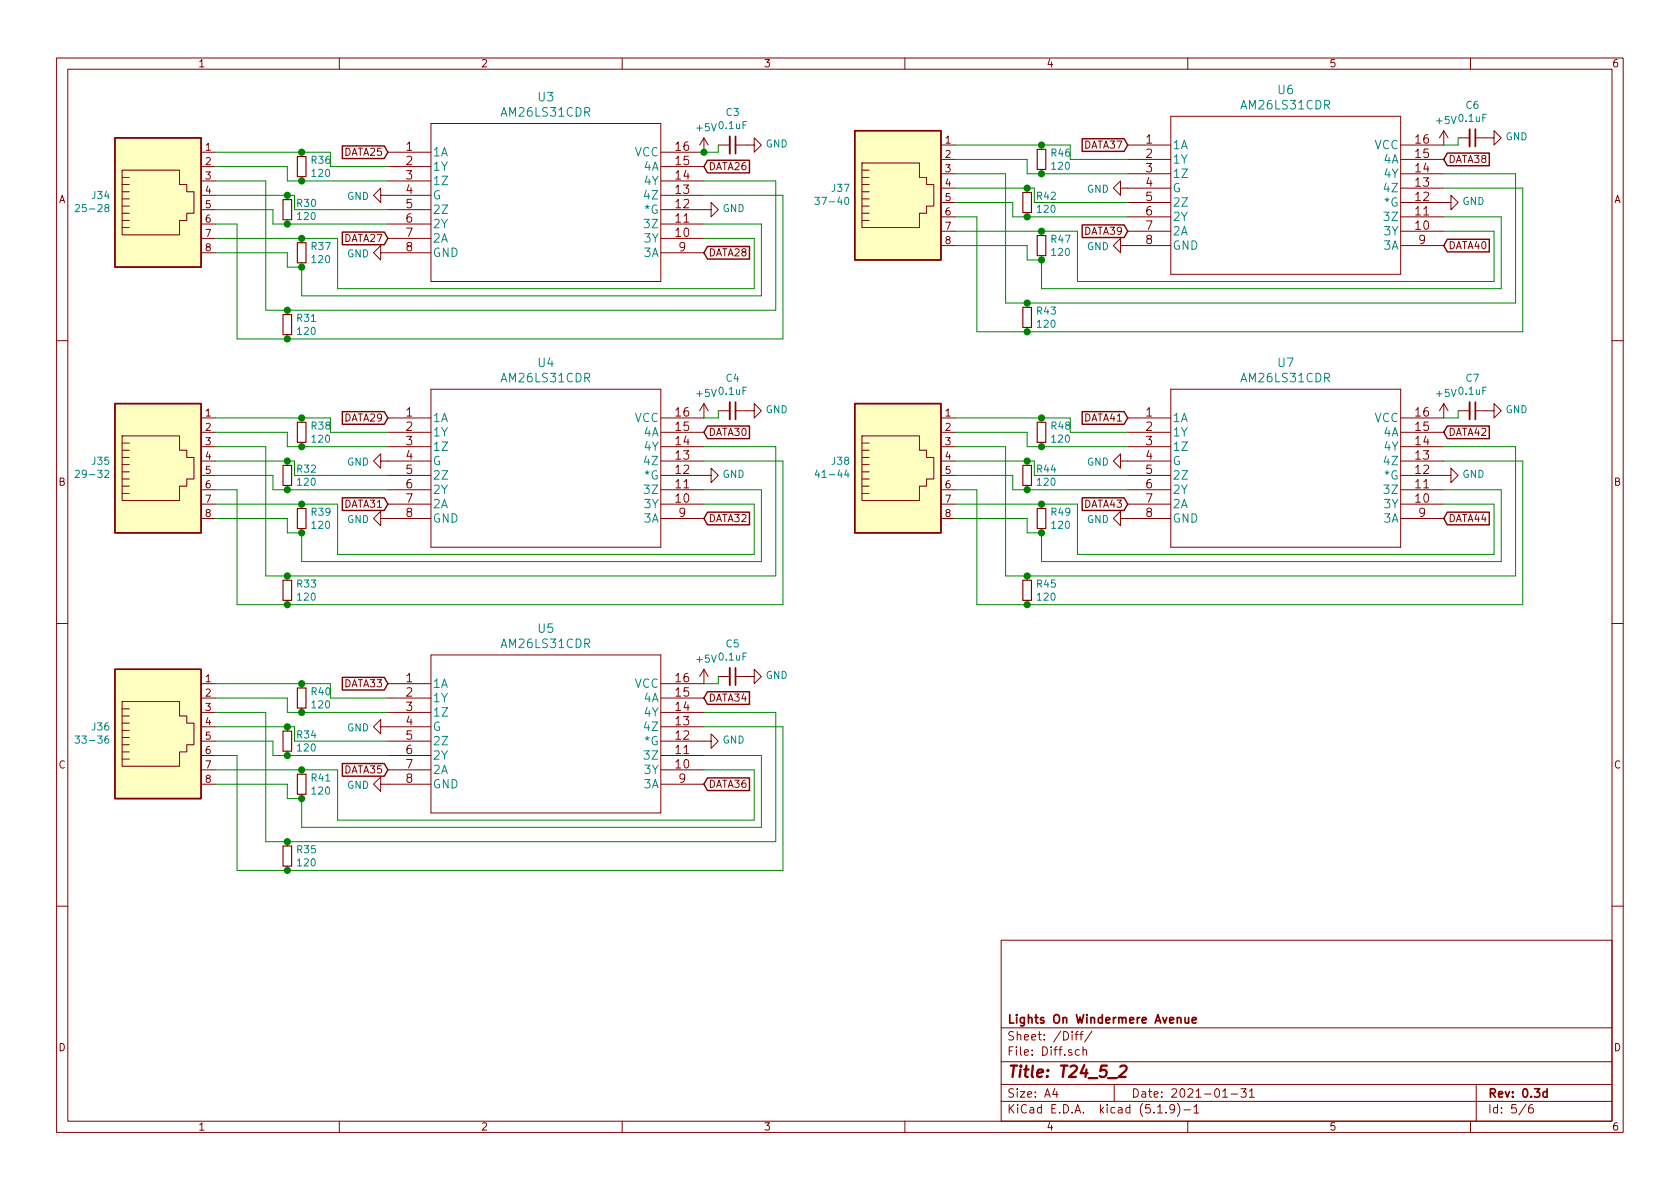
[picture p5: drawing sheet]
<svg xmlns="http://www.w3.org/2000/svg" width="297mm" height="210mm" viewBox="0 0 297 210" stroke-linecap="round" stroke-linejoin="round" font-family="sans-serif">
<g fill="none" stroke="#840000" stroke-width=".18">
<path d="M10 10.3h277v189.9h-277zM12 12.2h273v186.1h-273zM60 10.3v1.9M110 10.3v1.9M160 10.3v1.9M210 10.3v1.9M260 10.3v1.9M21.6 31.4h1.3M21.6 32.6h1.3M21.6 33.9h1.3M21.6 35.2h1.3M21.6 36.4h1.3"/>
<path d="M21.6 37.7h1.3M21.6 30.1h10.1v2.5h1.3v1.3h1.3v3.8h-1.3v1.3h-1.3v2.5h-10.1zM21.6 39h1.3M35.6 26.9h2.5M35.6 29.5h2.5M35.6 32h2.5M35.6 34.5h2.5M35.6 37.1h2.5M35.6 39.6h2.5M50.8 34.5v.8M50.8 38.9v.7M53.3 26.9v.8"/>
<path d="M53.3 31.2v.8M67.3 34.5v-1.2l-1.3 1.2 1.3 1.3v-1.3h8.9M68.6 26.9h7.6M68.6 29.5h7.6M68.6 32h7.6M68.6 37.1h7.6M68.6 39.6h7.6M76.2 21.8h40.6v28h-40.6zM116.8 37.1h8.9v-1.3l1.3 1.3-1.3 1.2v-1.2M116.8 29.5h7.7M116.8 32h7.7M116.8 34.5h7.7"/>
<path d="M116.8 39.6h7.7M124.5 24.4v2.5h-7.7M124.5 24.4l-.8 1.2M124.5 24.4l.7 1.2M127 25.6h2M130 25.6h3.3v-1.2l1.3 1.2-1.3 1.3v-1.3M152.4 30.1h1.3M152.4 31.4h1.3M152.4 32.6h1.3M152.4 33.9h1.3M152.4 35.2h1.3M152.4 36.4h1.3"/>
<path d="M152.4 28.8h10.2v2.6h1.2v1.2h1.3v3.8h-1.3v1.3h-1.2v2.6h-10.2zM152.4 37.7h1.3M152.4 39h1.3M166.4 25.6h2.5M166.4 28.2h2.5M166.4 30.7h2.5M166.4 33.3h2.5M166.4 35.8h2.5M166.4 38.3h2.5M181.6 33.3v.7M181.6 37.6v.7M184.1 25.6v.8"/>
<path d="M184.1 30v.7M198.1 33.3v-1.3l-1.3 1.3 1.3 1.2v-1.2h8.9M199.4 25.6h7.6M199.4 28.2h7.6M199.4 30.7h7.6M199.4 35.8h7.6M199.4 38.3h7.6M207 20.6h40.6v27.9h-40.6zM247.6 35.8h8.9v-1.3l1.3 1.3-1.3 1.3v-1.3M247.6 28.2h7.7M247.6 30.7h7.7M247.6 33.3h7.7"/>
<path d="M247.6 38.3h7.7M255.3 23.1v2.5h-7.7M255.3 23.1l-.8 1.3M255.3 23.1l.7 1.3M257.8 24.4h2M260.9 24.4h3.3v-1.3l1.2 1.3-1.2 1.2v-1.2M21.6 40.3h1.3M35.6 42.2h2.5M35.6 44.7h2.5M50.8 54.9v.7M50.8 59.2v.7M53.3 42.2v.7"/>
<path d="M53.3 46.5v.7M67.3 44.7v-1.3l-1.3 1.3 1.3 1.3v-1.3h8.9M68.6 42.2h7.6M116.8 42.2h7.7M116.8 44.7h7.7M166.4 40.9h2.5M166.4 43.4h2.5M181.6 53.6v.8M181.6 57.9v.8M184.1 40.9v.8M184.1 45.2v.8M198.1 43.4v-1.2l-1.3 1.2 1.3 1.3v-1.3h8.9"/>
<path d="M199.4 40.9h7.6M247.6 40.9h7.7M247.6 43.4h7.7M10 60.2h2M21.6 78.4h1.3M21.6 79.6h1.3M21.6 77.1h10.1v2.5h1.3v1.3h1.3v3.8h-1.3v1.3h-1.3v2.5h-10.1zM35.6 73.9h2.5M35.6 76.4h2.5M35.6 79h2.5M53.3 73.9v.8M53.3 78.2v.8"/>
<path d="M68.6 73.9h7.6M68.6 76.4h7.6M68.6 79h7.6M76.2 68.8h40.6v28h-40.6zM116.8 76.4h7.7M116.8 79h7.7M124.5 71.4v2.5h-7.7M124.5 71.4l-.8 1.2M124.5 71.4l.7 1.2M127 72.6h2M130 72.6h3.3v-1.2l1.3 1.2-1.3 1.3v-1.3M152.4 78.4h1.3"/>
<path d="M152.4 79.6h1.3M152.4 77.1h10.2v2.5h1.2v1.3h1.3v3.8h-1.3v1.3h-1.2v2.5h-10.2zM166.4 73.9h2.5M166.4 76.4h2.5M166.4 79h2.5M184.1 73.9v.8M184.1 78.2v.8M199.4 73.9h7.6M199.4 76.4h7.6M199.4 79h7.6M207 68.8h40.6v28h-40.6zM247.6 76.4h7.7"/>
<path d="M247.6 79h7.7M255.3 71.4v2.5h-7.7M255.3 71.4l-.8 1.2M255.3 71.4l.7 1.2M257.8 72.6h2M260.9 72.6h3.3v-1.2l1.2 1.2-1.2 1.3v-1.3M285 60.2h2M21.6 80.9h1.3M21.6 82.2h1.3M21.6 83.4h1.3M21.6 84.7h1.3M21.6 86h1.3"/>
<path d="M21.6 87.2h1.3M35.6 81.5h2.5M35.6 84.1h2.5M35.6 86.6h2.5M35.6 89.1h2.5M35.6 91.7h2.5M50.8 81.5v.8M50.8 85.8v.8M53.3 89.1v.8M53.3 93.5v.7M67.3 81.5v-1.2l-1.3 1.2 1.3 1.3v-1.3h8.9M67.3 91.7v-1.3l-1.3 1.3 1.3 1.3v-1.3h8.9"/>
<path d="M68.6 84.1h7.6M68.6 86.6h7.6M68.6 89.1h7.6M116.8 84.1h8.9v-1.3l1.3 1.3-1.3 1.2v-1.2M116.8 81.5h7.7M116.8 86.6h7.7M116.8 89.1h7.7M116.8 91.7h7.7M152.4 80.9h1.3M152.4 82.2h1.3M152.4 83.4h1.3M152.4 84.7h1.3"/>
<path d="M152.4 86h1.3M152.4 87.2h1.3M166.4 81.5h2.5M166.4 84.1h2.5M166.4 86.6h2.5M166.4 89.1h2.5M166.4 91.7h2.5M181.6 81.5v.8M181.6 85.8v.8M184.1 89.1v.8M184.1 93.5v.7M198.1 91.7v-1.3l-1.3 1.3 1.3 1.3v-1.3h8.9"/>
<path d="M198.1 81.5v-1.2l-1.3 1.2 1.3 1.3v-1.3h8.9M199.4 84.1h7.6M199.4 86.6h7.6M199.4 89.1h7.6M247.6 84.1h8.9v-1.3l1.3 1.3-1.3 1.2v-1.2M247.6 81.5h7.7M247.6 86.6h7.7M247.6 89.1h7.7M247.6 91.7h7.7M10 110.3h2M50.8 101.8v.8M50.8 106.2v.7"/>
<path d="M76.2 115.8h40.6v28h-40.6zM124.5 118.4v2.5h-7.7M124.5 118.4l-.8 1.2M124.5 118.4l.7 1.2M127 119.6h2M130 119.6h3.3v-1.2l1.3 1.2-1.3 1.3v-1.3M181.6 101.8v.8M181.6 106.2v.7M285 110.3h2M21.6 125.3h1.3M21.6 126.6h1.3M21.6 127.9h1.3"/>
<path d="M21.6 129.2h1.3M21.6 130.4h1.3M21.6 131.7h1.3M21.6 124.1h10.1v2.5h1.3v1.3h1.3v3.8h-1.3v1.3h-1.3v2.5h-10.1zM21.6 133h1.3M21.6 134.2h1.3M35.6 120.9h2.5M35.6 123.4h2.5M35.6 126h2.5M35.6 128.5h2.5M35.6 131.1h2.5M35.6 133.6h2.5"/>
<path d="M35.6 136.1h2.5M35.6 138.7h2.5M50.8 128.5v.8M50.8 132.8v.8M53.3 120.9v.8M53.3 125.2v.8M53.3 136.1v.8M67.3 128.5v-1.3l-1.3 1.3 1.3 1.3v-1.3h8.9M67.3 138.7v-1.3l-1.3 1.3 1.3 1.2v-1.2h8.9M68.6 120.9h7.6M68.6 123.4h7.6M68.6 126h7.6"/>
<path d="M68.6 131.1h7.6M68.6 133.6h7.6M68.6 136.1h7.6M116.8 131.1h8.9v-1.3l1.3 1.3-1.3 1.2v-1.2M116.8 123.4h7.7M116.8 126h7.7M116.8 128.5h7.7M116.8 133.6h7.7M116.8 136.1h7.7M116.8 138.7h7.7M50.8 148.8v.8M50.8 153.2v.7"/>
<path d="M53.3 140.5v.7M10 160.2h2M177 166.3h108v32h-108zM285 160.2h2M60 198.3v1.9M110 198.3v1.9M160 198.3v1.9M177 194.8h108M177 191.8h108M177 187.8h108M177 181.8h108M186.5 192.5l-.4 1h1"/>
<path d="M186.8 193v1M190.1 182.9h.5M190.6 182.4l-.3 .2v1.3M190.8 185.7l-.4-.1-.3 .3 .1 .6 .2 .1 .4-.1M190.9 182.9h.6M191.5 185.7l.2-.1 .3 .1 .1 .9M191.5 182.4l-.3 .1-.1 .1v1.3M191.5 185.1v1.5M193.1 182.3l-1.3 2M197 191.8v3M204.7 196.8h.8M206.2 196.7v.1"/>
<path d="M207.7 196l-.1 .1a.48 .48 0 0 1-.6 .1l-.2-.2 .2-.6a.48 .48 0 0 1 .6 .1 1.27 1.27 0 0 1-.2 1.2l-.4 .1M208.2 195.1a1.71 1.71 0 0 1 0 2.3M209.3 196.3h1.2M210 198.3v1.9M211.1 195.8l.4-.5v1.5M211.1 196.8h.9M216.2 193l.4-.5v1.5M216.2 194h.8M217.7 193.5h1.1M219.4 192.5h.9l-.5 .6 .5 .1v.7l-.3 .1-.6-.1M220.9 193l.4-.5v1.5M220.9 194h.9"/>
<path d="M260 198.3v1.9M261 191.8v6.5M269.8 195.2l-1.2 2M271 195.3a.62 .62 0 0 0-.7 .7v.7l.3 .1 .4-.1 .1-.5-.1-.2-.4-.1-.3 .3"/>
</g>
<path d="M130 24.1v3.1M260.9 22.9v3M130 71.1v3.1M260.9 71.1v3.1M130 118.1v3.1M209.5 179.9l.1 .9 .4 .1 .2-.1M210.2 179.9v1M210.8 180.4l.7-.1v-.3l-.5-.1-.2 .2 .1 .7h.6M273.5 193.1l-.4-.1-.3 .3 .1 .6 .2 .1 .4-.1M273.5 192.5v1.5" fill="none" stroke="#840000" stroke-width=".3"/>
<path d="M198.1 188.6l.3-.2h.5l.2 .2 .1 .4-.1 .3-1.3 1.1h1.2" fill="none" stroke="#840000" stroke-width=".41"/>
<g fill="none" stroke="#840000" stroke-width=".2">
<path d="M50 35.3h1.6v3.6h-1.6zM52.6 27.7h1.5v3.5h-1.5zM180.8 34h1.6v3.6h-1.6zM183.4 26.4h1.5v3.6h-1.5zM50 55.6h1.6v3.6h-1.6zM52.6 42.9h1.5v3.6h-1.5zM180.8 54.4h1.6v3.5h-1.6zM183.4 41.7h1.5v3.5h-1.5zM52.6 74.7h1.5v3.5h-1.5zM183.4 74.7h1.5v3.5h-1.5zM50 82.3h1.6v3.5h-1.6zM52.6 89.9h1.5v3.6h-1.5z"/>
<path d="M180.8 82.3h1.6v3.5h-1.6zM183.4 89.9h1.5v3.6h-1.5zM50 102.6h1.6v3.6h-1.6zM180.8 102.6h1.6v3.6h-1.6zM50 129.3h1.6v3.5h-1.6zM52.6 136.9h1.5v3.6h-1.5zM52.6 121.7h1.5v3.5h-1.5zM50 149.6h1.6v3.6h-1.6z"/>
</g>
<g fill="#ffffc2" stroke="#ffffc2" stroke-width=".18">
<path d="M151.1 71.4h15.3v22.8h-15.3z"/>
<path d="M20.3 71.4h15.3v22.8h-15.3z"/>
<path d="M151.1 23.1h15.3v22.9h-15.3z"/>
<path d="M20.3 118.4h15.3v22.8h-15.3z"/>
<path d="M20.3 24.4h15.3v22.8h-15.3z"/>
</g>
<g fill="none" stroke="#840000" stroke-width=".25">
<path d="M20.3 24.4h15.3v22.8h-15.3zM60.5 25.8h7.4l.7 1.1-.7 1.1h-7.4zM125.1 28.3h7.4v2.3h-7.4l-.6-1.1zM151.1 23.1h15.3v22.9h-15.3zM191.3 39.8h7.5l.6 1.1-.6 1.1h-7.5zM191.3 24.5h7.5l.6 1.1-.6 1.2h-7.5zM255.9 27.1h7.4v2.2h-7.4l-.6-1.1zM60.5 41h7.4l.7 1.2-.7 1.1h-7.4zM125.1 43.6h7.4v2.2h-7.4l-.6-1.1zM255.9 42.3h7.4v2.2h-7.4l-.6-1.1zM20.3 71.4h15.3v22.8h-15.3zM60.5 72.8h7.4l.7 1.1-.7 1.1h-7.4z"/>
<path d="M125.1 75.3h7.4v2.3h-7.4l-.6-1.2zM151.1 71.4h15.3v22.8h-15.3zM191.3 72.8h7.5l.6 1.1-.6 1.1h-7.5zM255.9 75.3h7.4v2.3h-7.4l-.6-1.2zM60.5 88h7.4l.7 1.1-.7 1.2h-7.4zM125.1 90.6h7.4v2.2h-7.4l-.6-1.1zM191.3 88h7.5l.6 1.1-.6 1.2h-7.5zM255.9 90.6h7.4v2.2h-7.4l-.6-1.1zM20.3 118.4h15.3v22.8h-15.3zM60.5 119.8h7.4l.7 1.1-.7 1.1h-7.4zM60.5 135h7.4l.7 1.1-.7 1.2h-7.4zM125.1 122.3h7.4v2.3h-7.4l-.6-1.2z"/>
<path d="M125.1 137.6h7.4v2.2h-7.4l-.6-1.1z"/>
</g>
<path d="M13.3 36.3l.5-.1 .2 .3v.2l-.7 .7h.7M18.8 36.7l-.2-.1v-.3l.4-.1 .2 .1v.3l-.6 .2-.1 .2v.2l.3 .2h.2l.3-.2-.1-.4-.2-.1M144.1 34.9h.8l-.5 .5 .4 .1v.6l-.5 .1-.2-.2M149.5 35l.2-.1a.69 .69 0 0 1 .4 .6 .69 .69 0 0 1-.4 .7l-.2-.2-.1-.3zM13.3 83.3l.5-.1 .2 .3v.2l-.7 .7h.7M18.5 83.3l.5-.1 .3 .3-.1 .2-.7 .7h.8M144.4 83.1l-.3 .9h.8M149.7 83.1l-.3 .9h.7M13.3 130.1h.7l-.4 .5 .4 .2-.1 .6h-.4l-.2-.1M19.1 130.1l-.3 .1a.87 .87 0 0 0 0 1.2l.4-.1v-.5l-.4-.2-.3 .3" fill="none" stroke="#008484" stroke-width=".18"/>
<path d="M129 24.1v3.1M259.8 22.9v3M129 71.1v3.1M259.8 71.1v3.1M129 118.1v3.1" fill="none" stroke="#840000" stroke-width=".33"/>
<g fill="none" stroke="#008400" stroke-width=".18">
<path d="M38.1 32h8.9v22.9h90.2v-22.9h-12.7M38.1 26.9h20.3v2.6h10.2M38.1 29.5h12.7v2.5h17.8M38.1 37.1h10.2v2.5h20.3M38.1 34.5h14v2.6h16.5M124.5 34.5h13.9v25.4h-96.5v-20.3h-3.8M124.5 39.6h10.1v12.7h-81.3v-5.1h-2.5v-2.5h-12.7M127 25.6v1.3h-2.5M168.9 33.3h14v2.5h16.5M168.9 35.8h10.2v2.5h20.3M168.9 30.7h8.9v22.9h90.2v-22.9h-12.7M168.9 28.2h12.7v2.5h17.8"/>
<path d="M168.9 25.6h20.3v2.6h10.2M255.3 33.3h13.9v25.4h-96.5v-20.4h-3.8M255.3 38.3h10.1v12.7h-81.3v-5h-2.5v-2.6h-12.7M257.8 24.4v1.2h-2.5M38.1 42.2h21.6v8.8h73.6v-8.8h-8.8M168.9 40.9h21.6v8.9h73.7v-8.9h-8.9M38.1 73.9h20.3v2.5h10.2M38.1 79h8.9v22.8h90.2v-22.8h-12.7M38.1 76.4h12.7v2.6h17.8M127 72.6v1.3h-2.5M168.9 73.9h20.3v2.5h10.2M168.9 76.4h12.7v2.6h17.8"/>
<path d="M168.9 79h8.9v22.8h90.2v-22.8h-12.7M257.8 72.6v1.3h-2.5M38.1 84.1h10.2v2.5h20.3M38.1 81.5h14v2.6h16.5M38.1 89.1h21.6v8.9h73.6v-8.9h-8.8M124.5 81.5h13.9v25.4h-96.5v-20.3h-3.8M124.5 86.6h10.1v12.7h-81.3v-5.1h-2.5v-2.5h-12.7M168.9 84.1h10.2v2.5h20.3M168.9 89.1h21.6v8.9h73.7v-8.9h-8.9M168.9 81.5h14v2.6h16.5M255.3 86.6h10.1v12.7h-81.3v-5.1h-2.5v-2.5h-12.7M255.3 81.5h13.9v25.4h-96.5v-20.3h-3.8"/>
<path d="M127 119.6v1.3h-2.5M38.1 136.1h21.6v8.9h73.6v-8.9h-8.8M38.1 126h8.9v22.8h90.2v-22.8h-12.7M38.1 123.4h12.7v2.6h17.8M38.1 128.5h14v2.6h16.5M38.1 131.1h10.2v2.5h20.3M38.1 120.9h20.3v2.5h10.2M124.5 128.5h13.9v25.4h-96.5v-20.3h-3.8M124.5 133.6h10.1v12.7h-81.3v-5.1h-2.5v-2.5h-12.7"/>
</g>
<g fill="#008400" stroke="#008400" stroke-width=".25">
<circle cx="50.8" cy="39.6" r=".51"/>
<circle cx="50.8" cy="106.9" r=".51"/>
<circle cx="124.5" cy="26.9" r=".51"/>
<circle cx="50.8" cy="101.8" r=".51"/>
<circle cx="181.6" cy="38.3" r=".51"/>
<circle cx="181.6" cy="33.3" r=".51"/>
<circle cx="181.6" cy="101.8" r=".51"/>
<circle cx="53.3" cy="89.1" r=".51"/>
<circle cx="50.8" cy="128.5" r=".51"/>
<circle cx="50.8" cy="34.5" r=".51"/>
<circle cx="50.8" cy="148.8" r=".51"/>
<circle cx="50.8" cy="133.6" r=".51"/>
<circle cx="50.8" cy="153.9" r=".51"/>
<circle cx="53.3" cy="126" r=".51"/>
<circle cx="53.3" cy="120.9" r=".51"/>
<circle cx="53.3" cy="136.1" r=".51"/>
<circle cx="53.3" cy="141.2" r=".51"/>
<circle cx="181.6" cy="53.6" r=".51"/>
<circle cx="50.8" cy="54.9" r=".51"/>
<circle cx="181.6" cy="86.6" r=".51"/>
<circle cx="184.2" cy="79" r=".51"/>
<circle cx="184.2" cy="73.9" r=".51"/>
<circle cx="181.6" cy="81.5" r=".51"/>
<circle cx="50.8" cy="81.5" r=".51"/>
<circle cx="53.3" cy="42.2" r=".51"/>
<circle cx="184.2" cy="94.2" r=".51"/>
<circle cx="53.3" cy="47.2" r=".51"/>
<circle cx="50.8" cy="86.6" r=".51"/>
<circle cx="184.2" cy="89.1" r=".51"/>
<circle cx="184.2" cy="30.7" r=".51"/>
<circle cx="181.6" cy="58.7" r=".51"/>
<circle cx="53.3" cy="79" r=".51"/>
<circle cx="53.3" cy="73.9" r=".51"/>
<circle cx="184.2" cy="40.9" r=".51"/>
<circle cx="184.2" cy="46" r=".51"/>
<circle cx="53.3" cy="26.9" r=".51"/>
<circle cx="53.3" cy="94.2" r=".51"/>
<circle cx="50.8" cy="59.9" r=".51"/>
<circle cx="53.3" cy="32" r=".51"/>
<circle cx="184.2" cy="25.6" r=".51"/>
<circle cx="181.6" cy="106.9" r=".51"/>
</g>
<text font-size="2.8" fill="#840000" x="178" y="190.5">Title: T24_5_2</text>
<g font-size="2.1" fill="#008484">
<text x="95.2" y="17.9">U3</text>
<text x="226" y="16.7">U6</text>
<text x="88.8" y="20.6">AM26LS31CDR</text>
<text x="219.7" y="19.3">AM26LS31CDR</text>
<text x="76.5" y="27.7">1A</text>
<text x="112.2" y="27.7">VCC</text>
<text x="207.3" y="26.4">1A</text>
<text x="207.3" y="28.9">1Y</text>
<text x="243" y="26.4">VCC</text>
<text x="244.7" y="28.9">4A</text>
<text x="76.5" y="30.2">1Y</text>
<text x="76.5" y="32.7">1Z</text>
<text x="76.5" y="35.3">G</text>
<text x="113.9" y="30.2">4A</text>
<text x="114" y="32.7">4Y</text>
<text x="114.1" y="35.3">4Z</text>
<text x="207.3" y="31.5">1Z</text>
<text x="207.3" y="34">G</text>
<text x="244.9" y="31.5">4Y</text>
<text x="245" y="34">4Z</text>
<text x="76.5" y="37.8">2Z</text>
<text x="76.5" y="40.4">2Y</text>
<text x="114.1" y="40.4">3Z</text>
<text x="114.1" y="37.8">*G</text>
<text x="207.3" y="36.5">2Z</text>
<text x="207.3" y="39.1">2Y</text>
<text x="207.3" y="41.6">2A</text>
<text x="244.9" y="41.6">3Y</text>
<text x="245" y="39.1">3Z</text>
<text x="245" y="36.5">*G</text>
<text x="76.5" y="42.9">2A</text>
<text x="76.5" y="45.4">GND</text>
<text x="113.9" y="45.4">3A</text>
<text x="114" y="42.9">3Y</text>
<text x="207.3" y="44.2">GND</text>
<text x="244.7" y="44.2">3A</text>
<text x="95.2" y="64.9">U4</text>
<text x="226" y="64.9">U7</text>
<text x="88.8" y="67.6">AM26LS31CDR</text>
<text x="219.7" y="67.6">AM26LS31CDR</text>
<text x="76.5" y="74.6">1A</text>
<text x="76.5" y="77.2">1Y</text>
<text x="112.2" y="74.6">VCC</text>
<text x="113.9" y="77.2">4A</text>
<text x="207.3" y="74.6">1A</text>
<text x="207.3" y="77.2">1Y</text>
<text x="243" y="74.6">VCC</text>
<text x="244.7" y="77.2">4A</text>
<text x="76.5" y="79.7">1Z</text>
<text x="76.5" y="82.3">G</text>
<text x="114" y="79.7">4Y</text>
<text x="114.1" y="82.3">4Z</text>
<text x="207.3" y="79.7">1Z</text>
<text x="207.3" y="82.3">G</text>
<text x="244.9" y="79.7">4Y</text>
<text x="245" y="82.3">4Z</text>
<text x="76.5" y="84.8">2Z</text>
<text x="76.5" y="87.3">2Y</text>
<text x="76.5" y="89.9">2A</text>
<text x="114" y="89.9">3Y</text>
<text x="114.1" y="87.3">3Z</text>
<text x="114.1" y="84.8">*G</text>
<text x="207.3" y="84.8">2Z</text>
<text x="207.3" y="87.3">2Y</text>
<text x="207.3" y="89.9">2A</text>
<text x="244.9" y="89.9">3Y</text>
<text x="245" y="87.3">3Z</text>
<text x="245" y="84.8">*G</text>
<text x="76.5" y="92.4">GND</text>
<text x="113.9" y="92.4">3A</text>
<text x="207.3" y="92.4">GND</text>
<text x="244.7" y="92.4">3A</text>
<text x="95.2" y="111.9">U5</text>
<text x="88.8" y="114.6">AM26LS31CDR</text>
<text x="76.5" y="121.6">1A</text>
<text x="76.5" y="124.2">1Y</text>
<text x="112.2" y="121.6">VCC</text>
<text x="113.9" y="124.2">4A</text>
<text x="76.5" y="126.7">1Z</text>
<text x="76.5" y="129.3">G</text>
<text x="76.5" y="131.8">2Z</text>
<text x="114" y="126.7">4Y</text>
<text x="114.1" y="131.8">*G</text>
<text x="114.1" y="129.3">4Z</text>
<text x="76.5" y="134.3">2Y</text>
<text x="76.5" y="136.9">2A</text>
<text x="114" y="136.9">3Y</text>
<text x="114.1" y="134.3">3Z</text>
<text x="76.5" y="139.4">GND</text>
<text x="113.9" y="139.4">3A</text>
</g>
<g font-size="2.1" fill="#840000">
<text x="71.8" y="26.7">1</text>
<text x="71.8" y="29.2">2</text>
<text x="119.5" y="29.2">15</text>
<text x="119.5" y="26.7">16</text>
<text x="202.6" y="25.4">1</text>
<text x="202.6" y="27.9">2</text>
<text x="250.3" y="27.9">15</text>
<text x="250.3" y="25.4">16</text>
<text x="71.8" y="31.7">3</text>
<text x="71.8" y="34.3">4</text>
<text x="119.5" y="34.3">13</text>
<text x="119.5" y="31.7">14</text>
<text x="202.6" y="30.5">3</text>
<text x="202.6" y="33">4</text>
<text x="202.6" y="35.6">5</text>
<text x="250.3" y="35.6">12</text>
<text x="250.3" y="33">13</text>
<text x="250.3" y="30.5">14</text>
<text x="71.8" y="36.8">5</text>
<text x="71.8" y="39.4">6</text>
<text x="71.8" y="41.9">7</text>
<text x="119.5" y="41.9">10</text>
<text x="119.5" y="39.4">11</text>
<text x="119.5" y="36.8">12</text>
<text x="202.6" y="38.1">6</text>
<text x="202.6" y="40.6">7</text>
<text x="250.3" y="40.6">10</text>
<text x="250.3" y="38.1">11</text>
<text x="71.8" y="44.4">8</text>
<text x="120.1" y="44.4">9</text>
<text x="202.6" y="43.2">8</text>
<text x="250.9" y="43.2">9</text>
<text x="71.8" y="73.7">1</text>
<text x="71.8" y="76.2">2</text>
<text x="119.5" y="76.2">15</text>
<text x="119.5" y="73.7">16</text>
<text x="202.6" y="73.7">1</text>
<text x="202.6" y="76.2">2</text>
<text x="250.3" y="76.2">15</text>
<text x="250.3" y="73.7">16</text>
<text x="71.8" y="78.7">3</text>
<text x="71.8" y="81.3">4</text>
<text x="71.8" y="83.8">5</text>
<text x="119.5" y="83.8">12</text>
<text x="119.5" y="81.3">13</text>
<text x="119.5" y="78.7">14</text>
<text x="202.6" y="78.7">3</text>
<text x="202.6" y="81.3">4</text>
<text x="202.6" y="83.8">5</text>
<text x="250.3" y="83.8">12</text>
<text x="250.3" y="81.3">13</text>
<text x="250.3" y="78.7">14</text>
<text x="71.8" y="86.4">6</text>
<text x="71.8" y="88.9">7</text>
<text x="119.5" y="88.9">10</text>
<text x="119.5" y="86.4">11</text>
<text x="202.6" y="86.4">6</text>
<text x="202.6" y="88.9">7</text>
<text x="250.3" y="88.9">10</text>
<text x="250.3" y="86.4">11</text>
<text x="71.8" y="91.4">8</text>
<text x="120.1" y="91.4">9</text>
<text x="202.6" y="91.4">8</text>
<text x="250.9" y="91.4">9</text>
<text x="71.8" y="120.6">1</text>
<text x="71.8" y="123.2">2</text>
<text x="71.8" y="125.7">3</text>
<text x="119.5" y="125.7">14</text>
<text x="119.5" y="123.2">15</text>
<text x="119.5" y="120.6">16</text>
<text x="71.8" y="128.3">4</text>
<text x="71.8" y="130.8">5</text>
<text x="119.5" y="130.8">12</text>
<text x="119.5" y="128.3">13</text>
<text x="71.8" y="133.3">6</text>
<text x="71.8" y="135.9">7</text>
<text x="119.5" y="135.9">10</text>
<text x="119.5" y="133.3">11</text>
<text x="71.8" y="138.4">8</text>
<text x="120.1" y="138.4">9</text>
<text x="178" y="184">Sheet: /Diff/</text>
<text x="178" y="181">Lights On Windermere Avenue</text>
<text x="178" y="186.7">File: Diff.sch</text>
<text x="178" y="196.9">KiCad E.D.A. kicad (5.1.9)-1</text>
<text x="178" y="194.1">Size: A4</text>
<text x="200" y="194.1">Date: 2021-01-31</text>
<text x="263" y="194.1">Rev: 0.3d</text>
<text x="263" y="196.9">Id: 5/6</text>
</g>
<g font-size="1.8" fill="#840000">
<text x="35" y="11.9">1</text>
<text x="85" y="11.9">2</text>
<text x="135" y="11.9">3</text>
<text x="185" y="11.9">4</text>
<text x="235" y="11.9">5</text>
<text x="285" y="11.9">6</text>
<text x="36.3" y="26.7">1</text>
<text x="36.3" y="29.2">2</text>
<text x="60.9" y="27.6">DATA25</text>
<text x="167.2" y="25.4">1</text>
<text x="167.2" y="27.9">2</text>
<text x="191.7" y="26.3">DATA37</text>
<text x="256.1" y="28.8">DATA38</text>
<text x="10.4" y="35.9">A</text>
<text x="36.3" y="31.7">3</text>
<text x="36.3" y="34.3">4</text>
<text x="125.2" y="30.1">DATA26</text>
<text x="167.2" y="30.5">3</text>
<text x="167.2" y="33">4</text>
<text x="167.2" y="35.6">5</text>
<text x="285.4" y="35.9">A</text>
<text x="36.3" y="36.8">5</text>
<text x="36.3" y="39.4">6</text>
<text x="36.3" y="41.9">7</text>
<text x="167.2" y="38.1">6</text>
<text x="167.2" y="40.6">7</text>
<text x="191.7" y="41.5">DATA39</text>
<text x="36.3" y="44.4">8</text>
<text x="60.9" y="42.8">DATA27</text>
<text x="125.2" y="45.3">DATA28</text>
<text x="167.2" y="43.2">8</text>
<text x="256.1" y="44.1">DATA40</text>
<text x="36.3" y="73.7">1</text>
<text x="36.3" y="76.2">2</text>
<text x="60.9" y="74.5">DATA29</text>
<text x="125.2" y="77.1">DATA30</text>
<text x="167.2" y="73.7">1</text>
<text x="167.2" y="76.2">2</text>
<text x="191.7" y="74.5">DATA41</text>
<text x="256.1" y="77.1">DATA42</text>
<text x="36.3" y="78.7">3</text>
<text x="36.3" y="81.3">4</text>
<text x="36.3" y="83.8">5</text>
<text x="167.2" y="78.7">3</text>
<text x="167.2" y="81.3">4</text>
<text x="167.2" y="83.8">5</text>
<text x="10.4" y="85.9">B</text>
<text x="36.3" y="86.4">6</text>
<text x="36.3" y="88.9">7</text>
<text x="60.9" y="89.8">DATA31</text>
<text x="167.2" y="86.4">6</text>
<text x="167.2" y="88.9">7</text>
<text x="191.7" y="89.8">DATA43</text>
<text x="285.4" y="85.9">B</text>
<text x="36.3" y="91.4">8</text>
<text x="125.2" y="92.3">DATA32</text>
<text x="167.2" y="91.4">8</text>
<text x="256.1" y="92.3">DATA44</text>
<text x="36.3" y="120.6">1</text>
<text x="36.3" y="123.2">2</text>
<text x="36.3" y="125.7">3</text>
<text x="60.9" y="121.5">DATA33</text>
<text x="125.2" y="124.1">DATA34</text>
<text x="36.3" y="128.3">4</text>
<text x="36.3" y="130.8">5</text>
<text x="10.4" y="135.9">C</text>
<text x="36.3" y="133.3">6</text>
<text x="36.3" y="135.9">7</text>
<text x="60.9" y="136.8">DATA35</text>
<text x="285.4" y="135.9">C</text>
<text x="36.3" y="138.4">8</text>
<text x="125.2" y="139.3">DATA36</text>
<text x="10.4" y="185.9">D</text>
<text x="285.4" y="185.9">D</text>
<text x="35" y="199.9">1</text>
<text x="85" y="199.9">2</text>
<text x="135" y="199.9">3</text>
<text x="185" y="199.9">4</text>
<text x="235" y="199.9">5</text>
<text x="285" y="199.9">6</text>
</g>
<g font-size="1.8" fill="#008484">
<text x="123.2" y="23.2">+5V 0.1uF</text>
<text x="128.4" y="20.5">C3</text>
<text x="254.1" y="21.9">+5V 0.1uF</text>
<text x="259.2" y="19.2">C6</text>
<text x="55.1" y="29">R36</text>
<text x="135.4" y="26.1">GND</text>
<text x="185.9" y="27.7">R46</text>
<text x="266.2" y="24.8">GND</text>
<text x="16.3" y="35.2">J34</text>
<text x="55.2" y="31.3">120</text>
<text x="61.4" y="35.4">GND</text>
<text x="147.1" y="33.9">J37</text>
<text x="183.4" y="35.3">R42</text>
<text x="186.1" y="30">120</text>
<text x="192.2" y="34.1">GND</text>
<text x="14" y="37.5">25-28</text>
<text x="52.6" y="36.6">R30</text>
<text x="52.7" y="38.9">120</text>
<text x="127.8" y="37.5">GND</text>
<text x="144.9" y="36.2">37-40</text>
<text x="183.5" y="37.6">120</text>
<text x="258.6" y="36.2">GND</text>
<text x="55.1" y="44.2">R37</text>
<text x="55.2" y="46.5">120</text>
<text x="61.4" y="45.5">GND</text>
<text x="185.9" y="42.9">R47</text>
<text x="186.1" y="45.3">120</text>
<text x="192.2" y="44.2">GND</text>
<text x="52.6" y="56.9">R31</text>
<text x="52.7" y="59.2">120</text>
<text x="183.4" y="55.6">R43</text>
<text x="183.5" y="58">120</text>
<text x="123.2" y="70.2">+5V 0.1uF</text>
<text x="128.4" y="67.5">C4</text>
<text x="254.1" y="70.2">+5V 0.1uF</text>
<text x="259.2" y="67.5">C7</text>
<text x="55.1" y="76">R38</text>
<text x="135.4" y="73.1">GND</text>
<text x="185.9" y="76">R48</text>
<text x="266.2" y="73.1">GND</text>
<text x="16.3" y="82.2">J35</text>
<text x="52.6" y="83.6">R32</text>
<text x="55.2" y="78.3">120</text>
<text x="61.4" y="82.3">GND</text>
<text x="147.1" y="82.2">J38</text>
<text x="183.4" y="83.6">R44</text>
<text x="186.1" y="78.3">120</text>
<text x="192.2" y="82.3">GND</text>
<text x="14" y="84.5">29-32</text>
<text x="52.7" y="85.9">120</text>
<text x="127.8" y="84.5">GND</text>
<text x="144.9" y="84.5">41-44</text>
<text x="183.5" y="85.9">120</text>
<text x="258.6" y="84.5">GND</text>
<text x="55.1" y="91.2">R39</text>
<text x="55.2" y="93.5">120</text>
<text x="61.4" y="92.5">GND</text>
<text x="185.9" y="91.2">R49</text>
<text x="186.1" y="93.5">120</text>
<text x="192.2" y="92.5">GND</text>
<text x="52.6" y="103.9">R33</text>
<text x="52.7" y="106.2">120</text>
<text x="183.4" y="103.9">R45</text>
<text x="183.5" y="106.2">120</text>
<text x="123.2" y="117.2">+5V 0.1uF</text>
<text x="128.4" y="114.5">C5</text>
<text x="55.1" y="123">R40</text>
<text x="55.2" y="125.3">120</text>
<text x="135.4" y="120.1">GND</text>
<text x="14" y="131.5">33-36</text>
<text x="16.3" y="129.2">J36</text>
<text x="52.6" y="130.6">R34</text>
<text x="61.4" y="129.3">GND</text>
<text x="127.8" y="131.5">GND</text>
<text x="52.7" y="132.9">120</text>
<text x="55.1" y="138.2">R41</text>
<text x="55.2" y="140.5">120</text>
<text x="61.4" y="139.5">GND</text>
<text x="52.6" y="150.9">R35</text>
<text x="52.7" y="153.2">120</text>
</g>
</svg>
